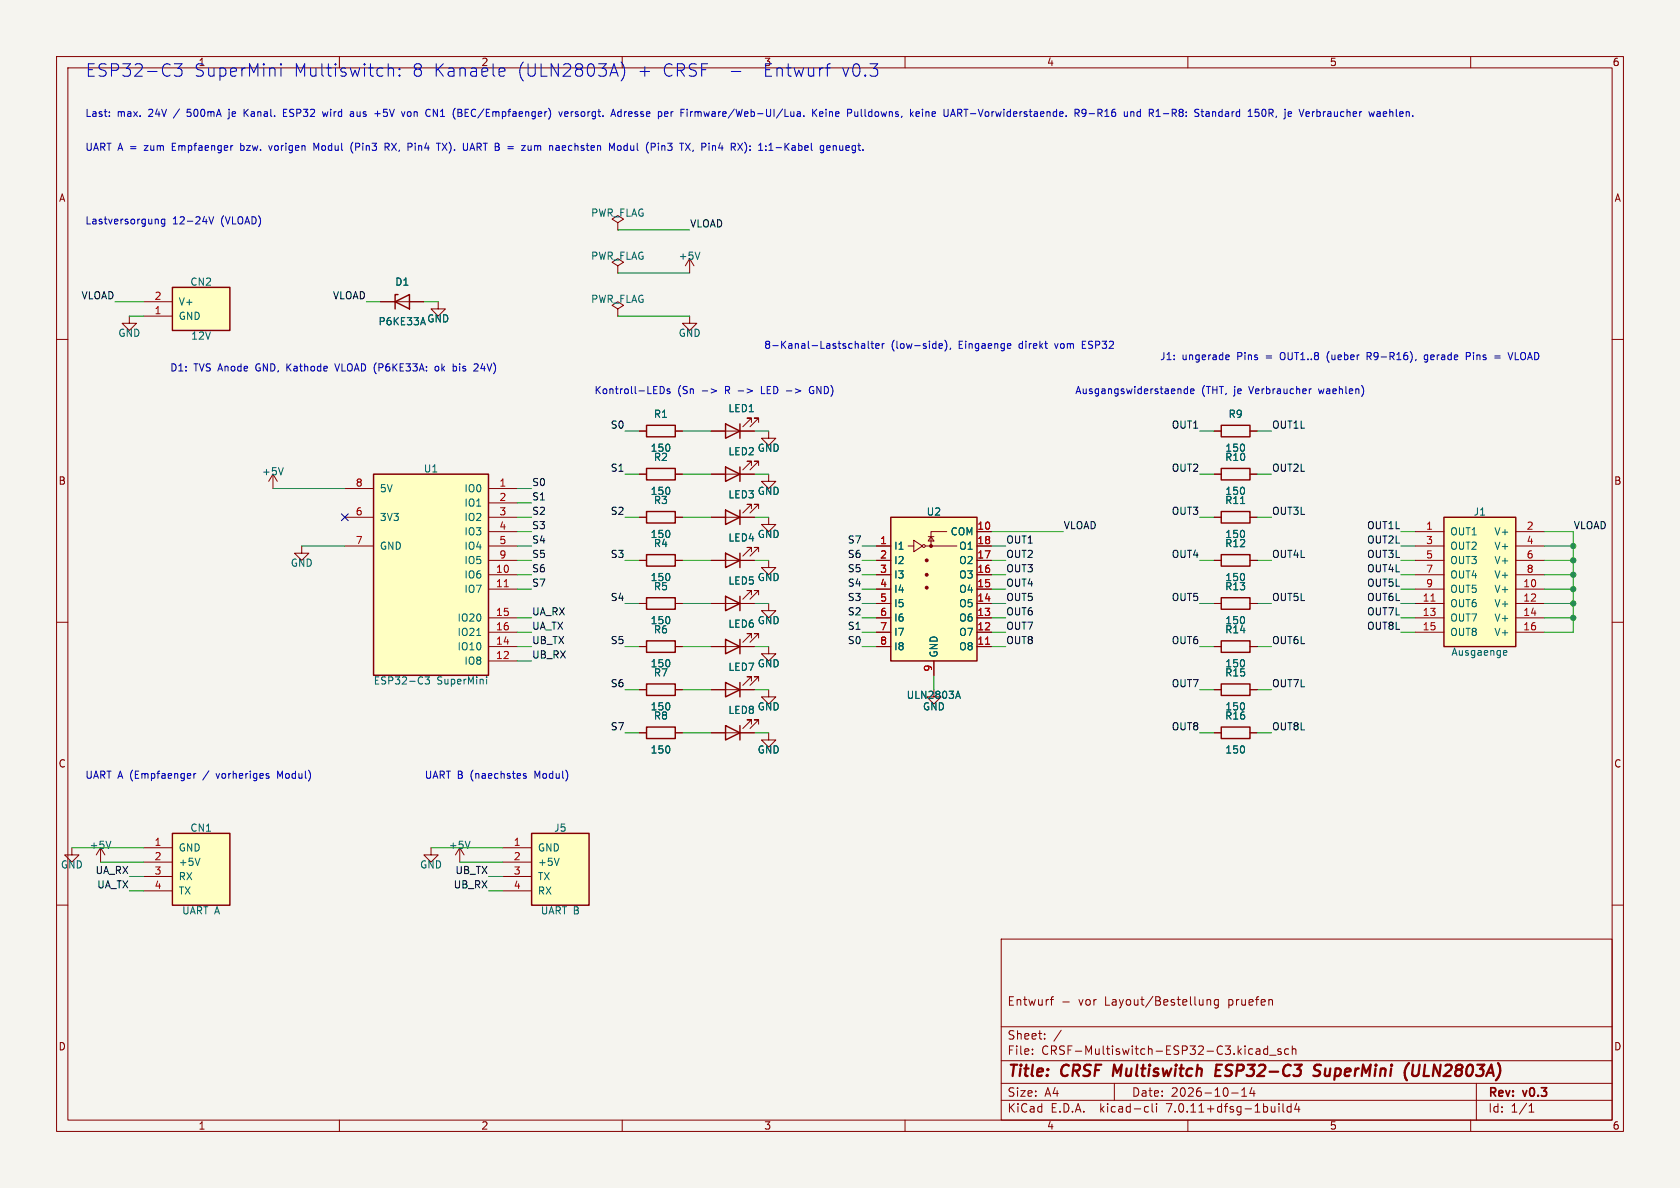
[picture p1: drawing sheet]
<svg xmlns="http://www.w3.org/2000/svg" width="297mm" height="210mm" viewBox="0 0 297 210" stroke-linecap="round" stroke-linejoin="round" font-family="sans-serif">
<path d="M0 0h297v210h-297z" fill="#f5f4ef" stroke="#f5f4ef" stroke-width=".18"/>
<g fill="none" stroke="#840000" stroke-width=".18">
<path d="M10 10h277v190h-277zM12 12h273v186h-273zM60 10v2M110 10v2M160 10v2M210 10v2M260 10v2M109.2 39.4l1-.7-1-.6-1 .6 1 .7v1.2M10 60h2M22.9 55.9v1.3h1.2l-1.2 1.2-1.3-1.2h1.3M25.4 55.9h5.1M25.4 53.3h5.1"/>
<path d="M67.3 53.3h7.6M77.5 53.3v1.3h1.2l-1.2 1.3-1.3-1.3h1.3M109.2 40.6h.1M109.2 47l1-.6-1-.7-1 .7 1 .6v1.3M109.2 48.3h.1M109.2 54.6l1-.6-1-.7-1 .7 1 .6v1.3M109.2 55.9h.1M121.9 55.9v1.3h1.3l-1.3 1.2-1.3-1.2h1.3M121.9 45.7l-.7 1.3M121.9 45.7v2.6M121.9 45.7l.8 1.3M285 60h2"/>
<path d="M113 76.2h1.3M119.4 76.2h1.2M125.7 76.2h7.6M132.8 74.7v-.8h-.7h.7l-1.5 1.5M134.1 74.7v-.8h-.8h.8l-1.5 1.5M135.9 76.2v1.3h1.3l-1.3 1.2-1.3-1.2h1.3M214.6 76.2h1.3M221 76.2h1.2M48.3 83.8l-.8 1.3M48.3 83.8v2.6M48.3 83.8l.7 1.3M53.3 96.5v1.3h1.3l-1.3 1.3-1.2-1.3h1.2"/>
<path d="M61 91.4h5M61 96.5h5M61 86.4h5M86.4 91.4h5M86.4 99.1h5M86.4 94h5M86.4 96.5h5M86.4 86.4h5M86.4 88.9h5M113 91.4h1.3M113 99.1h1.3M113 83.8h1.3"/>
<path d="M119.4 91.4h1.2M119.4 99.1h1.2M119.4 83.8h1.2M125.7 91.4h7.6M125.7 99.1h7.6M125.7 83.8h7.6M132.8 89.9v-.7h-.7h.7l-1.5 1.5M132.8 97.5v-.7h-.7h.7l-1.5 1.5M132.8 82.3v-.8h-.7h.7l-1.5 1.6M134.1 89.9v-.7h-.8h.8l-1.5 1.5M134.1 97.5v-.7h-.8h.8l-1.5 1.5M134.1 82.3v-.8h-.8h.8l-1.5 1.6"/>
<path d="M135.9 99.1v1.2h1.3l-1.3 1.3-1.3-1.3h1.3M135.9 91.4v1.3h1.3l-1.3 1.3-1.3-1.3h1.3M135.9 83.8v1.3h1.3l-1.3 1.3-1.3-1.3h1.3M154.9 99.1h2.6M154.9 96.5h2.6M160.5 96.5h1M161.5 95.5l1.6 1-1.6 1zM163.6 96.5h5.6M164.1 94.9h1M164.6 94.9l.5 .7h-1zM167.4 94h-2.8v2.5M172.7 99.1h2.6"/>
<path d="M172.7 94h2.6M172.7 96.5h2.6M214.6 91.4h1.3M214.6 99.1h1.3M214.6 83.8h1.3M221 91.4h1.2M221 99.1h1.2M221 83.8h1.2M250.2 99.1h5.1M250.2 94h5.1M250.2 96.5h5.1M268 99.1h5"/>
<path d="M268 94h5M268 96.5h5M10 110h2M86.4 114.3h5M86.4 104.1h5M86.4 109.2h5M86.4 111.8h5M86.4 101.6h5M86.4 116.8h5M113 114.3h1.3M113 106.7h1.3M119.4 114.3h1.2"/>
<path d="M119.4 106.7h1.2M125.7 114.3h7.6M125.7 106.7h7.6M132.8 112.8v-.8h-.7h.7l-1.5 1.5M132.8 105.2v-.8h-.7h.7l-1.5 1.5M134.1 112.8v-.8h-.8h.8l-1.5 1.5M134.1 105.2v-.8h-.8h.8l-1.5 1.5M135.9 106.7v1.3h1.3l-1.3 1.2-1.3-1.2h1.3M135.9 114.3v1.3h1.3l-1.3 1.2-1.3-1.2h1.3M154.9 114.3h2.6M154.9 106.7h2.6M154.9 104.1h2.6"/>
<path d="M154.9 109.2h2.6M154.9 111.8h2.6M154.9 101.6h2.6M165.1 116.8v2.6M172.7 114.3h2.6M172.7 106.7h2.6M172.7 104.1h2.6M172.7 109.2h2.6M172.7 111.8h2.6M172.7 101.6h2.6M214.6 114.3h1.3M214.6 106.7h1.3"/>
<path d="M221 114.3h1.2M221 106.7h1.2M250.2 106.7h5.1M250.2 104.1h5.1M250.2 109.2h5.1M250.2 111.8h5.1M250.2 101.6h5.1M268 106.7h5M268 104.1h5M268 109.2h5M268 111.8h5M268 101.6h5"/>
<path d="M285 110h2M113 129.5h1.3M113 121.9h1.3M119.4 129.5h1.2M119.4 121.9h1.2M125.7 129.5h7.6M125.7 121.9h7.6M132.8 128v-.7h-.7h.7l-1.5 1.5M132.8 120.4v-.8h-.7h.7l-1.5 1.6M134.1 128v-.7h-.8h.8l-1.5 1.5M134.1 120.4v-.8h-.8h.8l-1.5 1.6M135.9 121.9v1.3h1.3l-1.3 1.3-1.3-1.3h1.3"/>
<path d="M135.9 129.5v1.3h1.3l-1.3 1.3-1.3-1.3h1.3M165.1 121.9v1.3h1.3l-1.3 1.3-1.3-1.3h1.3M214.6 129.5h1.3M214.6 121.9h1.3M221 129.5h1.2M221 121.9h1.2M10 160h2M12.7 149.9v1.2h1.3l-1.3 1.3-1.3-1.3h1.3M17.8 149.9l-.8 1.2M17.8 149.9v2.5M17.8 149.9l.7 1.2M25.4 149.9h5.1"/>
<path d="M25.4 152.4h5.1M25.4 154.9h5.1M25.4 157.5h5.1M76.2 149.9v1.2h1.3l-1.3 1.3-1.3-1.3h1.3M81.3 149.9l-.8 1.2M81.3 149.9v2.5M81.3 149.9l.7 1.2M88.9 149.9h5.1M88.9 152.4h5.1M88.9 154.9h5.1M88.9 157.5h5.1M285 160h2"/>
<path d="M177 166h108v32h-108zM185.7 176.7h.5M186.2 176.2l-.3 .2v1.3M187.9 177.1h1.1M213.4 176.8l.2-.1 .4 .1v.9M213.4 176.7v1M215.4 176.8l-.4-.1-.3 .3v.4l.1 .2h.6M215.4 176.7v1.2l-.3 .3-.4-.1M60 198v2M110 198v2M160 198v2M177 194.5h108"/>
<path d="M177 191.5h108M177 187.5h108M177 181.5h108M182.5 186.3v.1M182.5 185.5v.1M184.7 183.6v.1M184.7 182.8v.1M187.6 182.1l-1.3 2M197 191.5v3M202.6 195.6l.4 .1M203 196.5l-.4 .1M203.7 195.1v1.3l.2 .2"/>
<path d="M204.5 195.1v.1M204.5 195.6v1M210 198v2M217.7 193.2h1.2M219.5 193.8h.9M219.5 192.7l.5-.4v1.5M221.3 192.2l-.3 1.1h.9M221.7 192.8v1M222.1 185.5h.6v.9M222.7 185.8h-.5a.29 .29 0 0 0-.2 .3 .29 .29 0 0 0 .2 .3l.5-.1M224.1 185.5l-.4-.1-.3 .3v.4l.1 .2h.6M224.1 184.9v1.5"/>
<path d="M224.5 186.5h1.1M226.1 195.1v.1M226.1 195.6v1M226.5 185.5l-.4-.1-.2 .2 .1 .2 .5 .2v.3h-.6M226.8 195.1v1.3l.2 .2M227.8 185.5l-.4-.1-.3 .3v.4l.1 .2h.6M228.2 195.7l-.4-.1-.3 .3v.4l.2 .2h.5M228.2 195.1v1.5M228.5 185.5l.2-.1 .3 .1 .1 .9M228.5 184.9v1.5M229.2 195l-.3 1.1h.9M229.6 195.6v1"/>
<path d="M260 198v2M261 191.5v6.5M270.3 196.6h.9M270.3 195.5l.4-.4v1.5"/>
<circle cx="163.3" cy="96.5" r=".25"/>
</g>
<path d="M197 188.2l-.3 2M215 189.2h.6M216 188.2h-.9l-.3 2h1M233.5 188.3a.85 .85 0 0 0-1 .1 .45 .45 0 0 0 .2 .8l.3 .1a.49 .49 0 0 1 .4 .5 .49 .49 0 0 1-.5 .4l-.7-.1M249.8 188.2l-.2 1.6 .2 .3a.66 .66 0 0 0 1-.3" fill="none" stroke="#840000" stroke-width=".4"/>
<g fill="none" stroke="#840000" stroke-width=".25">
<path d="M30.5 50.8h10.1v7.6h-10.1zM69.8 53.3l2.6-1.2v2.5zM70.4 52.1h-.6v2.5M114.3 75.2h5.1v2h-5.1zM128.3 74.9l2.5 1.3-2.5 1.3zM130.8 74.9v2.6M215.9 75.2h5.1v2h-5.1zM66 83.8h20.4v35.6h-20.4zM114.3 82.8h5.1v2h-5.1zM114.3 90.4h5.1v2.1h-5.1zM114.3 98h5.1v2.1h-5.1zM128.3 90.2l2.5 1.2-2.5 1.3z"/>
<path d="M128.3 97.8l2.5 1.3-2.5 1.2zM128.3 82.6l2.5 1.2-2.5 1.3zM130.8 82.6v2.5M130.8 90.2v2.5M130.8 97.8v2.5M157.5 91.4h15.2v25.4h-15.2zM215.9 90.4h5.1v2.1h-5.1zM215.9 82.8h5.1v2h-5.1zM215.9 98h5.1v2.1h-5.1zM255.3 91.4h12.7v22.9h-12.7zM114.3 113.3h5.1v2h-5.1zM114.3 105.7h5.1v2h-5.1z"/>
<path d="M128.3 113l2.5 1.3-2.5 1.3zM128.3 105.4l2.5 1.3-2.5 1.3zM130.8 105.4v2.6M130.8 113v2.6M215.9 113.3h5.1v2h-5.1zM215.9 105.7h5.1v2h-5.1zM114.3 128.5h5.1v2.1h-5.1zM114.3 120.9h5.1v2h-5.1zM128.3 128.3l2.5 1.2-2.5 1.3zM128.3 120.7l2.5 1.2-2.5 1.3zM130.8 120.7v2.5M130.8 128.3v2.5"/>
<path d="M215.9 128.5h5.1v2.1h-5.1zM215.9 120.9h5.1v2h-5.1zM30.5 147.3h10.1v12.7h-10.1zM94 147.3h10.1v12.7h-10.1z"/>
</g>
<g fill="none" stroke="#006464" stroke-width=".18">
<path d="M74.5 57.1h.6M74.8 56.1l.4 1.3M123.7 44.6l-.4 1.2M50.1 82.7l-.4 1.2M219.3 89h.7M75.1 119.6h.8l-.4 .5 .4 .2v.5l-.2 .1-.6-.1M84.3 112.3h.7M86 119.6v.2M266 115l.3 .1 .1 .2-.6 .1M266.3 115.8h-.3M86 120.1v.8M169.1 123.1h.6"/>
<path d="M169.4 122.2l.4 1.3M19.6 148.7l-.4 1.3M35.3 151.7l-.4 1.3M83.1 148.7l-.4 1.3M98.8 151.7l-.4 1.3"/>
</g>
<g fill="#ffffc2" stroke="#ffffc2" stroke-width=".18">
<path d="M30.5 50.8h10.1v7.6h-10.1z"/>
<path d="M94 147.3h10.1v12.7h-10.1z"/>
<path d="M255.3 91.4h12.7v22.9h-12.7z"/>
<path d="M157.5 91.4h15.2v25.4h-15.2z"/>
<path d="M30.5 147.3h10.1v12.7h-10.1z"/>
<path d="M66 83.8h20.4v35.6h-20.4z"/>
</g>
<path d="M89.1 103.7h.8M174.2 113.9h.8M253 106.3h.7" fill="none" stroke="#a90000" stroke-width=".18"/>
<g fill="#840000" stroke="#840000" stroke-width=".18">
<circle cx="163.8" cy="103.9" r=".25"/>
<circle cx="163.8" cy="101.6" r=".25"/>
<circle cx="163.8" cy="99.1" r=".25"/>
<circle cx="164.6" cy="96.5" r=".25"/>
</g>
<g fill="none" stroke="#0000c2" stroke-width=".18">
<path d="M19.3 19.8v.1M30.8 11.3h1.4l-.8 .8a.6 .6 0 0 1 .8 .4v.6l-.2 .3-.9 .1-.3-.2M40.5 19.3v.1M43.2 19.3v1.3M43.3 19.9l.6 .7M43.9 19.3l-.7 .7M49.7 11.3v.2M49.7 12v1.5M49.7 11.3l-.1 .1 .1 .1M49.7 11.3l.1 .1-.1 .1M50.1 19.9h.4M50.7 19.3h-.6v1.3h.6"/>
<path d="M57 19.7l.3 .9 .2-.6 .2 .6 .3-.9M62.1 19.7h.2l.2 .2v.7M68.6 11.3v2.2M68.6 12.2a.55 .55 0 0 1 1 .1v1.2M70.6 13.3l.1 .1-.1 .1M70.6 13.3l-.1 .1 .1 .1M70.6 12.1v.2M70.6 13.3v.2M70.6 12.1l.1 .1-.1 .1M70.6 12.1l-.1 .1 .1 .1M72.4 19.7l-.3 .1-.1 .2 .1 .5 .3 .1M81 19.9h.4"/>
<path d="M81 19.3l.6 .1v.3l-.2 .2M81.4 19.9l.3 .3-.1 .3-.6 .1M88.5 12l.7 .1 .1 .4-1.1 .2M89.2 13.4l-.7 .1M98.8 19.7l.3 .9 .3-.9M108.4 19.3l.4 1.3M108.5 11.3l.8 2.2M109.8 11a2.52 2.52 0 0 1 0 3.3M109.8 19.3v1.3M109.8 19.8l-.4-.1-.2 .3 .1 .5h.5M117.7 19.7l.3 .1 .1 .2-.6 .2M118.6 19.7v.9"/>
<path d="M118.8 19.8l-.2 .2M122.3 19.7h.1M122.9 19.7v.9M123 19.7l-.1 .2M129.3 12.6h1.7M143.7 19.3v1.3M143.9 19.9l.5 .7M144.4 19.3l-.7 .7M145.9 12h.9M146 19.3v.1M146 19.7v.9M146.8 11.3l-.4 .1-.1 .2"/>
<path d="M152.3 19.3v1.1l.1 .2M162.1 19.7l.4 .1v.2l-.6 .2M163.1 19.3v.1M163.1 19.7v.9M163.7 19.7v.9M164.2 19.8l-.3-.1-.2 .2M169.3 19.3h.5l.2 .3-.1 .3-.6 .1M169.6 20l.4 .6M190.1 19.3h.4l.3 .3-.1 .3-.6 .1M190.4 20l.4 .6M192 19.9l-.2 .2h-.3l-.2-.2 .1-.5 .4-.1 .1 .1a.84 .84 0 0 1-.3 1.2h-.2M201.6 19.8l-.4-.1-.2 .3 .1 .5h.5"/>
<path d="M201.6 19.3v1.3M213.7 19.8l.1 .8M214.4 19.9l.1-.2 .4 .1v.8M214.4 19.7v.9M223.6 19.4l.2 .4-.2 .7M224.3 20l.7-.1 .1-.2-.1-.3-.7-.1v1.3M224.6 20l.5 .6M234.3 19.7l-.2 .1M245.7 19.9l.2-.2 .3 .1v.8M245.7 19.3v1.3M246.8 19.3v1.1l.2 .2M19.3 20.5v.1"/>
<path d="M27.6 38.7l.4 .2v.7M29.1 38.8l-.3-.1-.3 .3 .1 .5h.5M29.1 38.7v1.1l-.2 .2-.3-.1M36.9 38.3l.5 1.3 .4-1.3M40.5 20.8l-.2 .2M41 25.7h.2M42.6 25.3v1.3M42.6 26.5l.1 .1M42.7 25.7l-.1 .1M47.5 25.7l.3 .9 .3-.9M56.3 25.3l-.4 .9-.4-.9v1.3M62.4 25.1a1.46 1.46 0 0 0 0 2"/>
<path d="M62.5 20.5l-.4 .1M62.5 20l-.4 .1M66.3 20.1h.9M68.1 26l.6-.1 .1-.2-.1-.3-.6-.1v1.3M68.4 26l.4 .6M76.6 20.6v-1.3l.7 1.3M77.1 25.3h.8M78.2 25.3l.8 1.3M79 25.3l-.8 1.3M83.2 26.2h.6M83.5 25.3l-.4 1.3M93.9 25.7v.9"/>
<path d="M93.9 26.5l-.2 .1M98.8 25.8l.1 .8M98.9 26.5l-.2 .1M98.9 26l-.2 .1M99.6 25.7l-.2 .2v.5l.2 .2M99.8 20.2l.6-.2v-.2l-.4-.1-.2 .2 .1 .6h.5M100 26l-.6 .2M108.1 20.2h.6M109.2 25.9l.2-.2 .3 .2 .1 .4-.1 .2-.3 .1-.2-.1zM110.3 25.9v.6M116.4 25.3v.1M116.4 25.7v.9"/>
<path d="M117 25.7v.9M117.1 25.8l-.1 .1M118 20.5l-.3 .1M122.6 26.5l-.2 .3M131.8 25.4l.2 .6-.2 .8M132.6 26.5v.1M132.6 25.8v.1M137.2 26.1h1M142.1 20.5v.1M144.9 20.2l.6-.2-.1-.2-.3-.1-.2 .2v.6h.5M146.2 25.8l.4-.1 .2 .3-.6 .2M146.2 26.5h.5"/>
<path d="M147.3 25.9l.2-.2 .3 .1v.8M147.3 25.7v.9M148.4 25.7v.7l.4 .2M162.5 20.5l-.4 .1M192.5 20.1h1M205.7 20.1h.9M213.8 20.5l-.2 .1M213.8 20l-.2 .1M230.9 20.2l.6-.2-.1-.2-.3-.1-.2 .2v.6h.5M59.2 64.3l.4 1.3M77.5 64.8l-.3-.1-.3 .3 .1 .5 .2 .1 .3-.1M80.5 64.7l.2 .3v.3l-.2 .3"/>
<path d="M84 64.3l.4 .1 .1 .3-.8 .9h.8M116.7 68.3a.64 .64 0 0 1 .7 .7 .64 .64 0 0 1-.7 .6zM118.4 68.8l-.3-.1-.2 .2 .1 .2 .4 .1v.3h-.5M124.1 69.1h1M125.7 68.7l1 .4-1 .4M134.6 68.3v1.3h.6M143.6 69h.3M143.7 68.3a.61 .61 0 0 0-.6 .7 .61 .61 0 0 0 .7 .5M152.3 60.8h.5l.1 .8M152.9 61l-.4 .1-.2 .2 .2 .3 .4-.1M153.5 60.3v1.1l.2 .2M154 60.7h.5"/>
<path d="M154.1 60.3v1.1l.4 .2M154.8 61.2l.6-.2v-.2l-.4-.1-.2 .2 .1 .6h.5M156 60.7v.9M156.3 60.7l-.3 .3M166.1 60.8l.3-.1 .2 .3-.6 .2M166.1 61.5h.4M167 60.1a1.46 1.46 0 0 1 0 2M168.1 61.5l-.2 .3M178.5 60.7l.2 .3-.6 .2M178.6 61.5l-.1 .1M191.3 60.9h.5M191.9 60.3h-.6v1.3h.6"/>
<path d="M209.9 68.3v1.3M209.9 68.8l-.3-.1-.3 .3 .2 .5h.4M210.5 69.2l.6-.2-.1-.2-.3-.1-.2 .2v.6h.5M216.9 62.7l.4 .1v.2l-.6 .2M217.3 63.5l-.4 .1M231.8 68.7l-.3 .3M234.7 62.5l-.1 .5 .1 .7M241.7 63h.5M242 63l.4 .6M242.2 62.3h-.5v1.3M250.3 63.5l-.1 .3M252.3 63.9l-.1 .1-.4-.1"/>
<path d="M252.4 62.8l-.4-.1-.2 .3 .1 .5h.5M259.2 63l.6-.1 .2-.2-.1-.3-.7-.1v1.3M264.2 62.9h1M264.2 63.3h1M266.6 62.3l.4 1.3 .5-1.3M34.3 136.7v.9M34.6 136.7l-.3 .3M47.5 137.2v.3M49.5 137.2l-.4-.9v1.3M93 136.8l-.3-.1-.2 .2 .1 .2 .4 .1v.3h-.5"/>
</g>
<g fill="none" stroke="#009600" stroke-width=".18">
<path d="M20.3 53.3h5.1M22.9 55.9h2.5M64.8 53.3h2.5M74.9 53.3h2.6M109.2 55.9h12.7M109.2 40.6h12.7M109.2 48.3h12.7M110.5 76.2h2.5M120.6 76.2h5.1M133.3 76.2h2.6M212.1 76.2h2.5M222.2 76.2h2.6"/>
<path d="M48.3 86.4h12.7M53.3 96.5h7.7M91.4 86.4h2.6M91.4 91.4h2.6M91.4 99.1h2.6M91.4 88.9h2.6M91.4 96.5h2.6M91.4 94h2.6M110.5 91.4h2.5M110.5 83.8h2.5M110.5 99.1h2.5M120.6 91.4h5.1"/>
<path d="M120.6 83.8h5.1M120.6 99.1h5.1M133.3 91.4h2.6M133.3 83.8h2.6M133.3 99.1h2.6M152.4 99.1h2.5M152.4 96.5h2.5M175.3 99.1h2.5M175.3 96.5h2.5M175.3 94h12.7M212.1 91.4h2.5M212.1 83.8h2.5"/>
<path d="M212.1 99.1h2.5M222.2 91.4h2.6M222.2 83.8h2.6M222.2 99.1h2.6M247.6 99.1h2.6M247.6 96.5h2.6M247.6 94h2.6M273 99.1h5.1M273 96.5h5.1M273 94h5.1v17.8h-5.1M91.4 114.3h2.6M91.4 109.2h2.6"/>
<path d="M91.4 104.1h2.6M91.4 101.6h2.6M91.4 116.8h2.6M91.4 111.8h2.6M110.5 106.7h2.5M110.5 114.3h2.5M120.6 106.7h5.1M120.6 114.3h5.1M133.3 106.7h2.6M133.3 114.3h2.6M152.4 106.7h2.5M152.4 114.3h2.5"/>
<path d="M152.4 109.2h2.5M152.4 104.1h2.5M152.4 101.6h2.5M152.4 111.8h2.5M165.1 119.4v2.5M175.3 106.7h2.5M175.3 114.3h2.5M175.3 109.2h2.5M175.3 104.1h2.5M175.3 101.6h2.5M175.3 111.8h2.5M212.1 106.7h2.5"/>
<path d="M212.1 114.3h2.5M222.2 106.7h2.6M222.2 114.3h2.6M247.6 106.7h2.6M247.6 109.2h2.6M247.6 104.1h2.6M247.6 101.6h2.6M247.6 111.8h2.6M273 106.7h5.1M273 109.2h5.1M273 104.1h5.1M273 101.6h5.1"/>
<path d="M110.5 129.5h2.5M110.5 121.9h2.5M120.6 129.5h5.1M120.6 121.9h5.1M133.3 129.5h2.6M133.3 121.9h2.6M212.1 129.5h2.5M212.1 121.9h2.5M222.2 129.5h2.6M222.2 121.9h2.6M12.7 149.9h12.7M17.8 152.4h7.6"/>
<path d="M22.9 154.9h2.5M22.9 157.5h2.5M76.2 149.9h12.7M81.3 152.4h7.6M86.4 154.9h2.5M86.4 157.5h2.5"/>
</g>
<path d="M60.4 90.8l1.2 1.2M61.6 90.8l-1.2 1.2" fill="none" stroke="#000084" stroke-width=".18"/>
<g fill="#009600" stroke="#009600" stroke-width=".18">
<circle cx="278.1" cy="96.5" r=".46"/>
<circle cx="278.1" cy="99.1" r=".46"/>
<circle cx="278.1" cy="104.1" r=".46"/>
<circle cx="278.1" cy="106.7" r=".46"/>
<circle cx="278.1" cy="101.6" r=".46"/>
<circle cx="278.1" cy="109.2" r=".46"/>
</g>
<g font-size="3.1" fill="#0000c2">
<text x="15" y="13.8">ESP32-C3</text>
<text x="34.2" y="13.8">SuperMini</text>
<text x="51.8" y="13.8">Multiswitch:</text>
<text x="72.8" y="13.8">8 Kanaele</text>
<text x="91.4" y="13.8">(ULN2803A)</text>
<text x="112.6" y="13.8">+</text>
<text x="117.1" y="13.8">CRSF</text>
<text x="134.9" y="13.8">Entwurf</text>
<text x="148.8" y="13.8">v0.3</text>
</g>
<g font-size="2.8" fill="#840000">
<text x="178" y="190.9">Title:</text>
<text x="187.7" y="190.9">CRSF</text>
<text x="197.6" y="190.9">Multiswitch</text>
<text x="216.5" y="190.9">ESP32-C3</text>
<text x="234.7" y="190.9">SuperMini</text>
<text x="251.5" y="190.9">(ULN2803A)</text>
</g>
<g font-size="2.1" fill="#840000">
<text x="178" y="178">Entwurf</text>
<text x="190.7" y="178">vor</text>
<text x="195.5" y="178">Layout/Bestellung</text>
<text x="217.4" y="178">pruefen</text>
<text x="178" y="184">Sheet:</text>
<text x="178" y="186.7">File:</text>
<text x="184.1" y="186.7">CRSF-Multiswitch-ESP32-C3.kicad_sch</text>
<text x="178" y="196.9">KiCad</text>
<text x="178" y="194.1">Size:</text>
<text x="184.7" y="194.1">A4</text>
<text x="185.7" y="196.9">E.D.A.</text>
<text x="194.6" y="196.9">kicad-cli</text>
<text x="200" y="194.1">Date:</text>
<text x="206.5" y="196.9">7.0.11+dfsg-1build4</text>
<text x="207" y="194.1">2026-10-14</text>
<text x="263" y="194.3">Rev:</text>
<text x="263" y="196.9">Id:</text>
<text x="267.1" y="196.9">1/1</text>
<text x="269.4" y="194.3">v0.3</text>
</g>
<g font-size="1.8" fill="#0000c2">
<text x="35" y="11.9">1</text>
<text x="85" y="11.9">2</text>
<text x="135" y="11.9">3</text>
<text x="15" y="20.8">Last:</text>
<text x="20.7" y="20.8">max.</text>
<text x="26.4" y="20.8">24V</text>
<text x="31" y="20.8">/</text>
<text x="33.5" y="20.8">500mA</text>
<text x="41.1" y="20.8">je</text>
<text x="44" y="20.8">Kanal.</text>
<text x="51.1" y="20.8">ESP32</text>
<text x="58.4" y="20.8">wird</text>
<text x="63.4" y="20.8">aus</text>
<text x="67.9" y="20.8">+5V</text>
<text x="72.9" y="20.8">von</text>
<text x="77.4" y="20.8">CN1</text>
<text x="82.4" y="20.8">(BEC/Empfaenger)</text>
<text x="101.4" y="20.8">versorgt.</text>
<text x="110.8" y="20.8">Adresse</text>
<text x="119.2" y="20.8">per</text>
<text x="123.4" y="20.8">Firmware/Web-UI/Lua.</text>
<text x="146.9" y="20.8">Keine</text>
<text x="153.3" y="20.8">Pulldowns,</text>
<text x="164.6" y="20.8">keine</text>
<text x="170.8" y="20.8">UART-Vorwiderstaende.</text>
<text x="194.1" y="20.8">R9-R16</text>
<text x="203" y="20.8">und</text>
<text x="207.7" y="20.8">R1-R8:</text>
<text x="216" y="20.8">Standard</text>
<text x="225.6" y="20.8">150R,</text>
<text x="232.3" y="20.8">je</text>
<text x="235.1" y="20.8">Verbraucher</text>
<text x="247.6" y="20.8">waehlen.</text>
<text x="15" y="26.8">UART A =</text>
<text x="25.8" y="26.8">zum</text>
<text x="30.9" y="26.8">Empfaenger</text>
<text x="43.2" y="26.8">bzw.</text>
<text x="48.5" y="26.8">vorigen</text>
<text x="56.5" y="26.8">Modul</text>
<text x="63.3" y="26.8">(Pin3</text>
<text x="69.5" y="26.8">RX,</text>
<text x="73.8" y="26.8">Pin4</text>
<text x="79.2" y="26.8">TX).</text>
<text x="84" y="26.8">UART B</text>
<text x="92.2" y="26.8">=</text>
<text x="95" y="26.8">zum</text>
<text x="100" y="26.8">naechsten</text>
<text x="110.8" y="26.8">Modul</text>
<text x="117.5" y="26.8">(Pin3</text>
<text x="123.8" y="26.8">TX, Pin4</text>
<text x="133.1" y="26.8">RX):</text>
<text x="138.2" y="26.8">1:1-Kabel</text>
<text x="149.3" y="26.8">genuegt.</text>
<text x="15" y="39.7">Lastversorgung</text>
<text x="30.5" y="39.7">12-24V</text>
<text x="39.2" y="39.7">(VLOAD)</text>
<text x="30" y="65.7">D1:</text>
<text x="34.3" y="65.7">TVS Anode</text>
<text x="45.5" y="65.7">GND, Kathode</text>
<text x="60" y="65.7">VLOAD (P6KE33A:</text>
<text x="78" y="65.7">ok</text>
<text x="81.3" y="65.7">bis</text>
<text x="85.3" y="65.7">24V)</text>
<text x="135" y="61.7">8-Kanal-Lastschalter</text>
<text x="157.5" y="61.7">(low-side),</text>
<text x="169.6" y="61.7">Eingaenge</text>
<text x="180.4" y="61.7">direkt</text>
<text x="187" y="61.7">vom</text>
<text x="192" y="61.7">ESP32</text>
<text x="205" y="63.7">J1:</text>
<text x="209" y="63.7">ungerade</text>
<text x="218.8" y="63.7">Pins</text>
<text x="224.1" y="63.7">=</text>
<text x="226.8" y="63.7">OUT1..8</text>
<text x="235.2" y="63.7">(ueber</text>
<text x="242.5" y="63.7">R9-R16),</text>
<text x="252.9" y="63.7">gerade</text>
<text x="260.4" y="63.7">Pins</text>
<text x="268.4" y="63.7">VLOAD</text>
<text x="105" y="69.7">Kontroll-LEDs</text>
<text x="119.8" y="69.7">(Sn</text>
<text x="128.5" y="69.7">R -&gt;</text>
<text x="135.2" y="69.7">LED -&gt;</text>
<text x="144.2" y="69.7">GND)</text>
<text x="190" y="69.7">Ausgangswiderstaende</text>
<text x="212.4" y="69.7">(THT,</text>
<text x="218.3" y="69.7">je</text>
<text x="221.1" y="69.7">Verbraucher</text>
<text x="233.6" y="69.7">waehlen)</text>
<text x="15" y="137.8">UART A (Empfaenger</text>
<text x="36.2" y="137.8">/</text>
<text x="38.7" y="137.8">vorheriges</text>
<text x="49.7" y="137.8">Modul)</text>
<text x="75" y="137.8">UART B</text>
<text x="83.3" y="137.8">(naechstes</text>
<text x="94.8" y="137.8">Modul)</text>
</g>
<g font-size="1.8" fill="#840000">
<text x="185" y="11.9">4</text>
<text x="235" y="11.9">5</text>
<text x="285" y="11.9">6</text>
<text x="10.3" y="35.9">A</text>
<text x="285.3" y="35.9">A</text>
<text x="10.3" y="85.9">B</text>
<text x="285.3" y="85.9">B</text>
<text x="10.3" y="135.9">C</text>
<text x="285.3" y="135.9">C</text>
<text x="10.3" y="185.9">D</text>
<text x="285.3" y="185.9">D</text>
<text x="35" y="199.9">1</text>
<text x="85" y="199.9">2</text>
<text x="135" y="199.9">3</text>
<text x="185" y="199.9">4</text>
<text x="235" y="199.9">5</text>
<text x="285" y="199.9">6</text>
</g>
<g font-size="1.8" fill="#006464">
<text x="104.4" y="38.5">PWR_FLAG</text>
<text x="104.4" y="46.1">PWR_FLAG</text>
<text x="119.9" y="46.1">+5V</text>
<text x="33.6" y="50.7">CN2</text>
<text x="69.8" y="50.7">D1</text>
<text x="104.4" y="53.7">PWR_FLAG</text>
<text x="20.8" y="59.7">GND</text>
<text x="31.5" y="56.7">GND</text>
<text x="31.5" y="54.2">V+</text>
<text x="66.8" y="57.7">P6KE33A</text>
<text x="75.4" y="57.2">GND</text>
<text x="119.9" y="59.7">GND</text>
<text x="33.7" y="60.2">12V</text>
<text x="115.5" y="74.1">R1</text>
<text x="128.7" y="73.1">LED1</text>
<text x="217.1" y="74.1">R9</text>
<text x="74.8" y="83.7">U1</text>
<text x="114.9" y="80.1">150</text>
<text x="115.5" y="81.7">R2</text>
<text x="128.7" y="80.7">LED2</text>
<text x="133.9" y="80.1">GND</text>
<text x="216.5" y="81.7">R10</text>
<text x="216.5" y="80.1">150</text>
<text x="46.2" y="84.2">+5V</text>
<text x="67.1" y="87.2">5V</text>
<text x="82" y="87.2">IO0</text>
<text x="82" y="89.8">IO1</text>
<text x="114.9" y="87.7">150</text>
<text x="115.5" y="89.3">R3</text>
<text x="128.7" y="88.3">LED3</text>
<text x="133.9" y="87.7">GND</text>
<text x="216.5" y="89.3">R11</text>
<text x="216.5" y="87.7">150</text>
<text x="67.1" y="92.3">3V3</text>
<text x="82" y="92.3">IO2</text>
<text x="82" y="94.8">IO3</text>
<text x="114.9" y="95.3">150</text>
<text x="128.7" y="95.9">LED4</text>
<text x="133.9" y="95.3">GND</text>
<text x="163.7" y="91.3">U2</text>
<text x="168" y="94.8">COM</text>
<text x="216.5" y="95.3">150</text>
<text x="256.3" y="94.8">OUT1</text>
<text x="260.4" y="91.3">J1</text>
<text x="264.1" y="94.8">V+</text>
<text x="51.3" y="100.4">GND</text>
<text x="67.1" y="97.4">GND</text>
<text x="82" y="97.4">IO4</text>
<text x="82" y="99.9">IO5</text>
<text x="115.5" y="96.9">R4</text>
<text x="158" y="97.4">I1</text>
<text x="158" y="99.9">I2</text>
<text x="169.5" y="99.9">O2</text>
<text x="169.5" y="97.4">O1</text>
<text x="216.5" y="96.9">R12</text>
<text x="256.3" y="97.4">OUT2</text>
<text x="256.3" y="99.9">OUT3</text>
<text x="264.1" y="97.4">V+</text>
<text x="264.1" y="99.9">V+</text>
<text x="82" y="102.5">IO6</text>
<text x="82" y="105">IO7</text>
<text x="114.9" y="102.9">150</text>
<text x="115.5" y="104.5">R5</text>
<text x="128.7" y="103.5">LED5</text>
<text x="133.9" y="102.9">GND</text>
<text x="158" y="102.5">I3</text>
<text x="158" y="105">I4</text>
<text x="158" y="107.5">I5</text>
<text x="169.5" y="107.5">O5</text>
<text x="169.5" y="105">O4</text>
<text x="169.5" y="102.5">O3</text>
<text x="216.5" y="104.5">R13</text>
<text x="216.5" y="102.9">150</text>
<text x="256.3" y="107.5">OUT6</text>
<text x="256.3" y="102.5">OUT4</text>
<text x="256.3" y="105">OUT5</text>
<text x="264.1" y="105">V+</text>
<text x="264.1" y="107.5">V+</text>
<text x="264.1" y="102.5">V+</text>
<text x="80.8" y="110.1">IO20</text>
<text x="80.8" y="112.6">IO21</text>
<text x="114.9" y="110.5">150</text>
<text x="115.5" y="112.2">R6</text>
<text x="128.7" y="111.2">LED6</text>
<text x="133.9" y="110.5">GND</text>
<text x="158" y="110.1">I6</text>
<text x="158" y="112.6">I7</text>
<text x="169.5" y="112.6">O7</text>
<text x="169.5" y="110.1">O6</text>
<text x="216.5" y="112.2">R14</text>
<text x="216.5" y="110.5">150</text>
<text x="256.3" y="110.1">OUT7</text>
<text x="256.3" y="112.6">OUT8</text>
<text x="264.1" y="110.1">V+</text>
<text x="264.1" y="112.6">V+</text>
<text x="80.8" y="115.2">IO10</text>
<text x="82" y="117.7">IO8</text>
<text x="114.9" y="118.2">150</text>
<text x="115.5" y="119.8">R7</text>
<text x="128.7" y="118.8">LED7</text>
<text x="133.9" y="118.2">GND</text>
<text x="158" y="115.2">I8</text>
<text x="166" y="116.3" transform="rotate(-90 166 116.3)">GND</text>
<text x="169.5" y="115.2">O8</text>
<text x="216.5" y="119.8">R15</text>
<text x="216.5" y="118.2">150</text>
<text x="256.5" y="116.1">Ausgaenge</text>
<text x="66" y="121.2">ESP32-C3</text>
<text x="77.2" y="121.2">SuperMini</text>
<text x="114.9" y="125.8">150</text>
<text x="133.9" y="125.8">GND</text>
<text x="160.2" y="123.7">ULN2803A</text>
<text x="163.1" y="125.8">GND</text>
<text x="216.5" y="125.8">150</text>
<text x="115.5" y="127.4">R8</text>
<text x="128.7" y="126.4">LED8</text>
<text x="216.5" y="127.4">R16</text>
<text x="114.9" y="133.4">150</text>
<text x="133.9" y="133.4">GND</text>
<text x="216.5" y="133.4">150</text>
<text x="33.6" y="147.2">CN1</text>
<text x="97.9" y="147.2">J5</text>
<text x="10.7" y="153.7">GND</text>
<text x="15.7" y="150.3">+5V</text>
<text x="31.5" y="150.7">GND</text>
<text x="31.5" y="153.3">+5V</text>
<text x="31.5" y="155.8">RX</text>
<text x="74.2" y="153.7">GND</text>
<text x="79.2" y="150.3">+5V</text>
<text x="95" y="150.7">GND</text>
<text x="95" y="153.3">+5V</text>
<text x="95" y="155.8">TX</text>
<text x="31.5" y="158.3">TX</text>
<text x="32.1" y="161.8">UART A</text>
<text x="95" y="158.3">RX</text>
<text x="95.5" y="161.8">UART B</text>
</g>
<g font-size="1.8" fill="#0f0f0f">
<text x="121.9" y="40.3">VLOAD</text>
<text x="14.3" y="53">VLOAD</text>
<text x="58.8" y="53">VLOAD</text>
<text x="107.9" y="75.9">S0</text>
<text x="207" y="75.9">OUT1</text>
<text x="224.8" y="75.9">OUT1L</text>
<text x="107.9" y="83.5">S1</text>
<text x="207" y="83.5">OUT2</text>
<text x="224.8" y="83.5">OUT2L</text>
<text x="94" y="86">S0</text>
<text x="94" y="88.6">S1</text>
<text x="94" y="93.6">S3</text>
<text x="94" y="91.1">S2</text>
<text x="107.9" y="91.1">S2</text>
<text x="188" y="93.6">VLOAD</text>
<text x="207" y="91.1">OUT3</text>
<text x="224.8" y="91.1">OUT3L</text>
<text x="241.6" y="93.6">OUT1L</text>
<text x="278.1" y="93.6">VLOAD</text>
<text x="94" y="101.3">S6</text>
<text x="94" y="98.7">S5</text>
<text x="94" y="96.2">S4</text>
<text x="107.9" y="98.7">S3</text>
<text x="149.8" y="101.3">S5</text>
<text x="149.8" y="98.7">S6</text>
<text x="149.8" y="96.2">S7</text>
<text x="177.8" y="101.3">OUT3</text>
<text x="177.8" y="98.7">OUT2</text>
<text x="177.8" y="96.2">OUT1</text>
<text x="207" y="98.7">OUT4</text>
<text x="224.8" y="98.7">OUT4L</text>
<text x="241.6" y="101.3">OUT4L</text>
<text x="241.6" y="98.7">OUT3L</text>
<text x="241.6" y="96.2">OUT2L</text>
<text x="94" y="103.8">S7</text>
<text x="107.9" y="106.3">S4</text>
<text x="149.8" y="103.8">S4</text>
<text x="149.8" y="106.3">S3</text>
<text x="177.8" y="106.3">OUT5</text>
<text x="177.8" y="103.8">OUT4</text>
<text x="207" y="106.3">OUT5</text>
<text x="224.8" y="106.3">OUT5L</text>
<text x="241.6" y="106.3">OUT6L</text>
<text x="241.6" y="103.8">OUT5L</text>
<text x="94" y="111.4">UA_TX</text>
<text x="94" y="114">UB_TX</text>
<text x="94" y="108.9">UA_RX</text>
<text x="107.9" y="114">S5</text>
<text x="149.8" y="108.9">S2</text>
<text x="149.8" y="114">S0</text>
<text x="149.8" y="111.4">S1</text>
<text x="177.8" y="111.4">OUT7</text>
<text x="177.8" y="108.9">OUT6</text>
<text x="177.8" y="114">OUT8</text>
<text x="207" y="114">OUT6</text>
<text x="224.8" y="114">OUT6L</text>
<text x="241.6" y="108.9">OUT7L</text>
<text x="241.6" y="111.4">OUT8L</text>
<text x="94" y="116.5">UB_RX</text>
<text x="107.9" y="121.6">S6</text>
<text x="207" y="121.6">OUT7</text>
<text x="224.8" y="121.6">OUT7L</text>
<text x="107.9" y="129.2">S7</text>
<text x="207" y="129.2">OUT8</text>
<text x="224.8" y="129.2">OUT8L</text>
<text x="16.8" y="154.6">UA_RX</text>
<text x="80.4" y="154.6">UB_TX</text>
<text x="17.1" y="157.1">UA_TX</text>
<text x="80.1" y="157.1">UB_RX</text>
</g>
<g font-size="1.8" fill="#a90000">
<text x="27.2" y="53.1">2</text>
<text x="27.2" y="55.6">1</text>
<text x="62.8" y="86.1">8</text>
<text x="88.2" y="86.1">1</text>
<text x="88.2" y="88.6">2</text>
<text x="62.8" y="91.2">6</text>
<text x="88.2" y="91.2">3</text>
<text x="88.2" y="93.7">4</text>
<text x="172.7" y="93.7">10</text>
<text x="252" y="93.7">1</text>
<text x="269.8" y="93.7">2</text>
<text x="62.8" y="96.3">7</text>
<text x="87.6" y="101.3">10</text>
<text x="88.2" y="96.3">5</text>
<text x="88.2" y="98.8">9</text>
<text x="155.5" y="96.3">1</text>
<text x="155.5" y="98.8">2</text>
<text x="155.5" y="101.3">3</text>
<text x="172.7" y="101.3">16</text>
<text x="172.7" y="98.8">17</text>
<text x="172.7" y="96.3">18</text>
<text x="252" y="96.3">3</text>
<text x="252" y="98.8">5</text>
<text x="252" y="101.3">7</text>
<text x="269.8" y="96.3">4</text>
<text x="269.8" y="98.8">6</text>
<text x="269.8" y="101.3">8</text>
<text x="87.6" y="103.9">11</text>
<text x="155.5" y="103.9">4</text>
<text x="155.5" y="106.4">5</text>
<text x="172.7" y="106.4">14</text>
<text x="172.7" y="103.9">15</text>
<text x="251.4" y="106.4">11</text>
<text x="252" y="103.9">9</text>
<text x="269.2" y="103.9">10</text>
<text x="269.2" y="106.4">12</text>
<text x="87.6" y="109">15</text>
<text x="87.6" y="111.5">16</text>
<text x="155.5" y="109">6</text>
<text x="155.5" y="111.5">7</text>
<text x="172.7" y="111.5">12</text>
<text x="172.7" y="109">13</text>
<text x="251.4" y="109">13</text>
<text x="251.4" y="111.5">15</text>
<text x="269.2" y="109">14</text>
<text x="269.2" y="111.5">16</text>
<text x="87.6" y="116.6">12</text>
<text x="87.6" y="114">14</text>
<text x="155.5" y="114">8</text>
<text x="164.8" y="118.8" transform="rotate(-90 164.8 118.8)">9</text>
<text x="172.7" y="114">11</text>
<text x="27.2" y="149.6">1</text>
<text x="90.7" y="149.6">1</text>
<text x="27.2" y="152.1">2</text>
<text x="27.2" y="154.7">3</text>
<text x="90.7" y="152.1">2</text>
<text x="90.7" y="154.7">3</text>
<text x="27.2" y="157.2">4</text>
<text x="90.7" y="157.2">4</text>
</g>
</svg>
